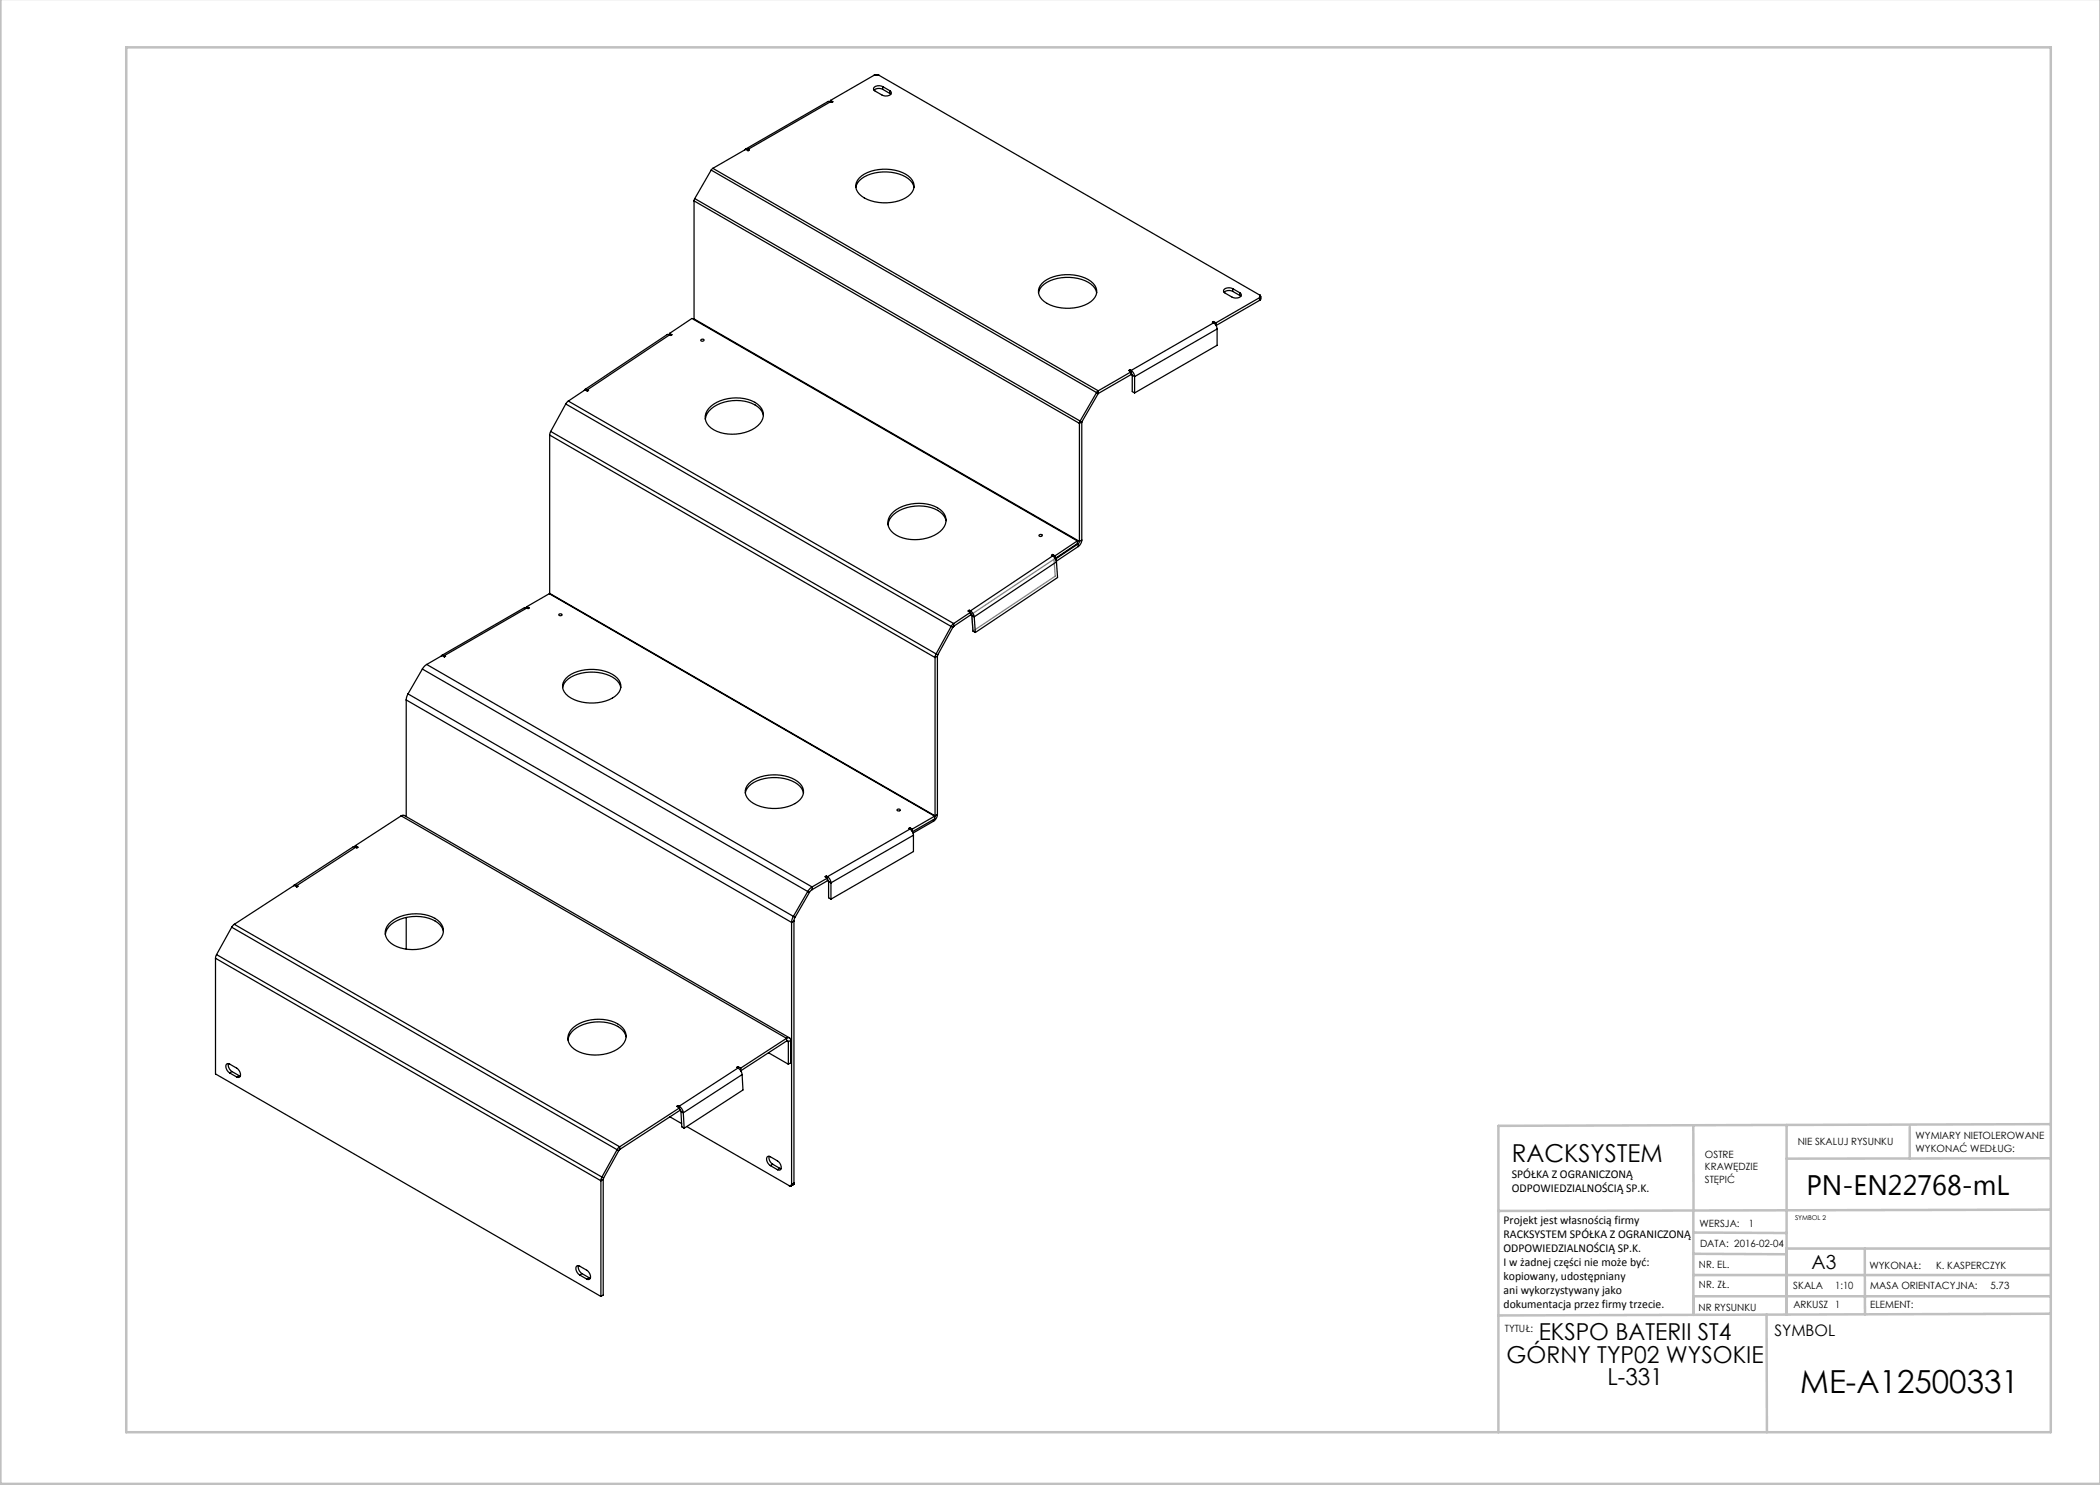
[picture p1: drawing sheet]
<svg xmlns="http://www.w3.org/2000/svg" width="420mm" height="297mm" viewBox="0 0 420 297" stroke-linecap="round" stroke-linejoin="round" font-family="sans-serif">
<g fill="none" stroke="#c0c0c0" stroke-width=".5">
<path d="M.1 -.1v296.9h419.9M25.2 9.5h385v276.9h-385zM338.7 225.2v16.9M357.3 225v37.9M382 225.4v6.3M410.1 224.8l-110.4 .4v61.2M410.1 231.7h-52.8M338.7 259.3h71.5M338.7 255h71.5M338.7 250.8l18.6 .1M338.7 246.5l18.6 .1M338.7 242.1v20.9"/>
<path d="M373 249.7v13.2M410.1 241.9l-110.4 .3M410.2 249.7h-52.9v13.2M353.3 262.9l.1 23.5M410.2 262.7l-110.5 .4"/>
</g>
<path d="M194.4 122.8l16.4-11 .2 3.4-16.4 11z" fill="none" stroke="#808080" stroke-width=".25"/>
<g fill="none" stroke="#000" stroke-width=".25">
<path d="M174.8 15l-8.7 5.1M174.8 15h.1M174.9 15h-.1M174.9 15h.1M175 15h-.1M175.1 15h-.1M175.1 14.9v.1M175.2 14.9h-.1M175.2 14.9h.1M175.3 14.9h-.1M175.3 14.9h.1M175.4 14.9h.1"/>
<path d="M175.5 14.9h.1M175.5 14.9v.1M175.5 15h.1M175.6 15h.1M175.7 15h.1M175.8 15h.1M175.8 15l76.1 44M176.5 17.3l-.3-.1a1.11 1.11 0 0 0-1.5 .6l.3 .4a3 3 0 0 0 2.5 1 .65 .65 0 0 0 .7-.9l-.2-.2M176.5 17.9l-.3-.2a1.54 1.54 0 0 0-1.4 .3M176.5 17.3l1.5 .8M176.5 17.3v.6M176.5 17.9l1.5 .8"/>
<path d="M178 18.1v.6M178 18.7l.2 .2M138.9 39.7l-.1 .5M138.9 39.7l77.5 44.7M142.2 34l77.4 44.7M142.2 34l-3.3 5.7M142.6 33.7l-.4 .3M142.6 33.7l77 44.5M149.6 29.9l-.4-.1-.2 .2M149.6 30.1l-.5-.2-6.5 3.8M149.6 29.9l.2 .1-.2 .1M149.6 29.9v.2"/>
<path d="M166.1 20.4l-.5-.1-16.5 9.5M166.1 20.1l.5 .3-.3 .1-.2-.1M166.1 20.4l-16.5 9.5M166.1 20.1v.3M171.2 37.5a4.3 4.3 0 0 1 3.7-2.9 8.2 8.2 0 0 1 7.2 1.5l.4 .5 .3 .9M171.9 35.6a8.3 8.3 0 0 1 10.2 0 2.28 2.28 0 0 1-.4 3.6 8.5 8.5 0 0 1-9.8-.4 2.19 2.19 0 0 1 0-3.2zM138.8 40.2l77.1 44.5M138.8 40.2v23.6M207.7 58.6a4.3 4.3 0 0 1 3.8-2.9 8.2 8.2 0 0 1 7.1 1.5l.4 .5 .3 .9M208.4 56.7a8.3 8.3 0 0 1 10.2 0 2.28 2.28 0 0 1-.4 3.6 8.5 8.5 0 0 1-9.8-.4 2.18 2.18 0 0 1 0-3.2zM246.5 57.7l-.3-.1a1.11 1.11 0 0 0-1.5 .6l.3 .4a3 3 0 0 0 2.5 1 .65 .65 0 0 0 .7-.9l-.2-.1M246.5 58.3l-.3-.1a1.54 1.54 0 0 0-1.4 .2"/>
<path d="M246.5 57.7l1.5 .9M246.5 57.7v.6M246.5 58.3l1.5 .8M248 58.6v.5M248 59.1l.2 .2M251.9 59h.1M251.9 59.5l-8.7 5.1M251.9 59.5v.6M251.9 59.5h.1M252 59.5h.1M252 59.5l-.1 .6M252 59v.1"/>
<path d="M252 59.1h.1M252 59.4v.1M252 59.4v.6M252 60h.1M252.1 59.4h-.1M252.1 60h-.1M252.1 59.1h.1M252.1 59.4h.1M252.1 59.1v.1M252.1 59.4l-.1 .6M252.1 59.9h.1M252.1 59.2h.1"/>
<path d="M252.1 59.3v.1M252.1 59.3h.1M252.1 59.8v.1M252.1 59.2v.1M252.1 59.8h.1M252.1 59.3v.6M117.5 78l-.4-.1-.2 .2M117.5 78l.2 .1-.2 .2M117.5 78v.2M117.5 78.3l-.5-.3-3.3 2.2M133.9 66.7l4.5-3 77.1 44.5M133.9 66.7l.5 .2-.2 .2-.3-.1"/>
<path d="M133.9 66.7v.3M133.9 67l-.5-.1-16.4 11M133.9 67l-16.4 11M138.8 63.8v.1M138.8 63.8l77.1 44.5M140.2 68a.29 .29 0 0 1 .3-.2 .29 .29 0 0 1 .2 .4h-.5zM219.6 78.7h.1M219.6 78.7l-3.2 5.7M219.6 78.2l-.3 .3-3.3 5.7-.1 .5M219.6 78.2v.5M226 74l-.3 .1 .5 .3-6.6 3.8M226 74l.2 .1"/>
<path d="M226 74v.2M226.2 74.1a1.56 1.56 0 0 1 .7 1.2M226.2 74.6l.3 .4M226.2 74.1v.8l-6.6 3.8M226.5 75l.4 .3M226.5 75v3.3l.4 .3M226.9 75.3v3.3M242.7 64.6a1.56 1.56 0 0 1 .7 1.2M242.7 64.3l.5 .3M242.7 64.3l-.2 .1 .2 .2M242.7 64.6l-16.5 9.5M242.7 64.3v.3"/>
<path d="M243.2 64.6v.5M243.4 65.8l-16.5 9.5M243.4 65.8v3.3l-16.5 9.5M251.9 60.1l-8.7 5M251.9 60.1h.1M252 60.1h-.1M109.9 87l77.1 44.5M109.9 87v31.7M110.1 86.3l-.2 .7M110.1 86.3l77.1 44.5M113.2 80.8l77 44.5M113.2 80.8l-3.1 5.5"/>
<path d="M113.7 80.2l-.5 .6M113.7 80.2l77 44.5M142.2 81.2a8.2 8.2 0 0 1 9.3-.4 2.61 2.61 0 0 1 0 4.4 8.2 8.2 0 0 1-9.3 .4 2.61 2.61 0 0 1 0-4.4zM152.7 83.1a4.2 4.2 0 0 0-3.8-2.9 8 8 0 0 0-7.1 2 2.74 2.74 0 0 0-.7 1.7M215.9 84.7v23.6M216.4 84.4h.1M216.4 84.4l-.5 .3M216.4 84.4v23.6M109.9 118.7v.1M109.9 118.7l77.1 44.5M178.7 102.3a8.2 8.2 0 0 1 9.3-.4 2.61 2.61 0 0 1 .1 4.4 8.2 8.2 0 0 1-9.4 .4 2.61 2.61 0 0 1 0-4.4zM189.2 104.2a4.2 4.2 0 0 0-3.7-2.9 8 8 0 0 0-7.2 2 2.73 2.73 0 0 0-.7 1.7"/>
<path d="M207.8 107a.29 .29 0 0 1 .4-.1 .29 .29 0 0 1 .2 .3l-.4 .1zM210.5 110.9l.5 .3M210.5 110.9l-.2 .2 .2 .1M210.5 110.9l.1 .3M210.5 111.2a1.69 1.69 0 0 1 .8 1.2M210.5 111.2l-16.4 11M211 111.2v.5M211.2 111.7l.1 .5M211.3 112.4l-16.5 11M211.3 112.4l.2 3.1-16.4 11M215.5 108.2l-4.5 3M215.5 108.2v.5"/>
<path d="M215.5 108.7l-4.4 2.9 .1 .1M215.5 108.7l.1 .1M215.6 108.8l-4.4 2.9M215.6 108.8v.5M215.6 109.3l-4.3 2.9M215.9 108.3l-.3 .5M216.4 108a1.73 1.73 0 0 1-.8 1.3M216.4 108l-.5 .3M81.2 140l77.1 44.5M81.2 140v23.3M81.6 138.8l-.4 1.2M81.6 138.8l77.4 44.7"/>
<path d="M84.5 133.8l77.4 44.7M84.5 133.8l-2.9 5M85.3 132.9l-.8 .9M85.3 132.9l77.1 44.5M88.9 131.1l-.4-.1-.3 .2M88.9 131.4l-.5-.3-3.1 1.8M88.9 131.1l.2 .2-.2 .1M88.9 131.1v.3M105.4 121.6l-.5-.1-16.5 9.6M105.4 121.3l4.5-2.6 77 44.5M105.4 121.3l.5 .3-.3 .1-.2-.1M105.4 121.6l-16.5 9.5"/>
<path d="M105.4 121.3v.3M111.8 122.9a.29 .29 0 0 1 .3-.2 .29 .29 0 0 1 .2 .4h-.3zM112.5 137.5a4.3 4.3 0 0 1 3.8-2.9 8.2 8.2 0 0 1 7.2 1.6l.3 .4 .4 .9M113.2 135.6a8.3 8.3 0 0 1 10.3 0 2.28 2.28 0 0 1-.5 3.7 8.5 8.5 0 0 1-9.8-.4 2.19 2.19 0 0 1 0-3.3zM187 131.5v31.7M187.2 130.8l-.2 .7M187.2 130.8l.4 .2M187.5 131.2l-.5 .3M187.5 131.2v31.7M187.6 131l-.1 .2M190.2 125.3l.4 .2M190.2 125.3l-3 5.5"/>
<path d="M190.6 125.5l-3 5.5M190.7 124.7l-.5 .6M190.7 124.7l.1 .5M190.8 125.2l-.2 .3M193.8 122l-.2 .2 .5 .3-3.4 2.2M193.8 122l.3 .2M193.8 122l.1 .3M194.1 122.2a1.68 1.68 0 0 1 .7 1.2M194.1 122.2v.8l-3.3 2.2M194.1 122.7h.1M194.1 122.7l.3 .4M194.4 123.1l.4 .3"/>
<path d="M194.4 123.1l.2 3.1 .5 .3M194.8 123.4l.3 3.1M149.1 158.6a4.3 4.3 0 0 1 3.7-2.9 8.2 8.2 0 0 1 7.2 1.6l.3 .4 .4 .9M149.8 156.7a8.3 8.3 0 0 1 10.2 0 2.28 2.28 0 0 1-.5 3.7 8.5 8.5 0 0 1-9.7-.5 2.19 2.19 0 0 1 0-3.2zM58.8 177.1l.6 .3 .2-.2-.2-.1M59.4 177.1l-.5-.1-.2 .2M59.4 177.1v.3M71.1 169.1l.5 .3-.2 .2-.3-.1M71.1 169.1v.3M71.1 169.5l-.5-.1-23.7 15.5M71.1 169.5l-11.7 7.6M80.2 163.2l.6-.1 77.1 44.5"/>
<path d="M80.2 163.2l-9.1 5.9M80.2 163.2l77.1 44.5M161.9 178.5l-2.9 5M162.4 177.4l-.8 .8-2.9 5.1-.4 1.2M162.4 177.9l-.5 .6M162.4 177.4v.5M165.2 175.2l-.2 .1 .5 .3-3.1 1.8M165.2 175.2l.3 .1M165.2 175.2v.3M165.5 175.3a1.56 1.56 0 0 1 .7 1.3M165.5 175.9l.2 .4M165.5 175.3v.9l-3.1 1.7"/>
<path d="M165.7 176.3l.5 .3M165.7 176.3v3.3l.5 .2M166.2 176.6v3.2M179.4 161.9a.29 .29 0 0 1 .4-.1 .29 .29 0 0 1 .2 .3h-.5zM182 165.8a1.56 1.56 0 0 1 .7 1.2M182 165.5l.5 .3M182 165.5l-.3 .2 .3 .1M182 165.8l-16.5 9.5M182 165.5v.3M182.5 165.8v.5M182.7 167l-16.5 9.6M182.7 167v3.3l-16.5 9.5"/>
<path d="M186.7 164.2l-4.1 2.4M186.7 163.9v.3M186.9 163.2l-4.4 2.6M186.9 163.2v.6l-4.4 2.5M187 163.2l-.1 .3M187.5 162.9a1.72 1.72 0 0 1-.8 1.3M187.5 162.9l-.5 .3M43.1 191.7v23.1l77.1 44.5M43.1 191.7l77.1 44.4M43.3 190.9l-.2 .8M43.3 190.9l77.1 44.5M46.3 185.4l77.1 44.5"/>
<path d="M46.3 185.4l-3 5.5M46.9 184.9l-.6 .5M46.9 184.9l77 44.5M77.7 184.8a8.1 8.1 0 0 1 9.8-.8 2.55 2.55 0 0 1 0 4.3 8.3 8.3 0 0 1-9.3 .3 2.48 2.48 0 0 1-.5-3.8zM81.2 183.5v6.3M88.7 186.3a4.2 4.2 0 0 0-3.8-2.9 8 8 0 0 0-7.1 1.9l-.6 1-.1 .6M158.3 184.5v52.4M158.8 184.2l-.5 .3M158.8 184.2v52.4M159 183.5l-.2 .7M45.7 212.7l-.1 .1a1.62 1.62 0 0 0 .8 1.5M45.9 214.6l-.2-.2a1.11 1.11 0 0 1-.3-1.7l.5 .1a3 3 0 0 1 2.1 1.7 .65 .65 0 0 1-.4 1l-.3-.1"/>
<path d="M45.9 214.6l1.4 .8M46.4 214.3l-.5 .3M46.4 214.3l1.4 .8M47.8 215.1l-.5 .3M47.8 215.1l.3 .1M114.3 205.9a8.1 8.1 0 0 1 9.8-.8 2.55 2.55 0 0 1 0 4.3 8.3 8.3 0 0 1-9.4 .3 2.48 2.48 0 0 1-.4-3.8zM125.2 207.4a4.2 4.2 0 0 0-3.7-2.9 8 8 0 0 0-7.2 1.9l-.6 1-.1 .6M147.6 213.3l.5 .3M147.6 213.3l-.2 .2 .2 .1M147.6 213.3v.3M147.6 213.6a1.83 1.83 0 0 1 .8 1.3M147.6 213.6l-11.8 7.6"/>
<path d="M148.1 214.1l.1 .1M148.1 213.6l.1 .6M148.4 214.9l-11.7 7.7M148.4 214.9l.2 3.1-11.8 7.6M153.7 210.6l4 2.2M157.3 207.7a.48 .48 0 0 1 .6-.1 .48 .48 0 0 1 .2 .5M157.3 207.7l-9.2 5.9M157.3 207.7v.5M157.3 208.2h.3l.1 .2M157.3 208.2l-9.1 6M157.4 208.2l.3 .2M157.7 208.4v4.4"/>
<path d="M158.1 208.1l-.4 .3M158.1 208.1v4.5l-.4 .2M120.2 236.1v23.2M120.4 235.4l-.2 .7M120.4 235.4l.3 .2M120.6 235.9v23.1l-.4 .3M120.6 235.9l-.4 .2M120.7 235.6l-.1 .3M123.4 229.9l-3 5.5M123.4 229.9l.4 .2M123.8 230.1l-3.1 5.5M123.9 229.4l-.5 .5"/>
<path d="M123.9 229.4l.1 .5M124 229.9l-.2 .2M134 223.4l2.3 1.3M135.6 221.1l-.2 .2 .5 .3M135.6 221.1l.2 .1M135.6 221.1v.3M135.8 221.2a1.83 1.83 0 0 1 .9 1.4M135.8 221.2v.3M135.9 221.6l-12 7.8M135.9 221.6v.5l-11.9 7.8M135.9 221.8l.3 .5M136.2 222.3l.5 .3"/>
<path d="M136.2 222.3l.2 3.1 .4 .2M136.7 222.6l.1 3M137.4 225.3l20.4 11.8M153.8 231.3v.1a1.62 1.62 0 0 0 .7 1.5M154.1 233.1l-.3-.2a1.11 1.11 0 0 1-.2-1.6l.5 .1a3 3 0 0 1 2.1 1.6 .65 .65 0 0 1-.5 1l-.2-.1M154.1 233.1l1.4 .8M154.5 232.9l-.4 .2M154.5 232.9l1.5 .8M156 233.7l-.5 .2M156 233.7l.2 .1M157.8 237.1h.1M157.9 237.1v.1"/>
<path d="M157.9 237.2h.1M158 237.2h.1M158.1 237.2h.1M158.2 237.2h-.1M158.2 237.2h.1M158.2 237.1v.1M158.2 237.1h.1M158.3 237.1h.1M158.3 237v.1M158.3 237h.1M158.3 236.9v.1M158.3 236.9h.1"/>
<path d="M158.7 236.9h-.1M158.7 236.9h.1M158.7 236.8l-.5 .4M158.7 236.8v.1M158.7 236.8h.1M158.7 236.8l-.5 .3M158.8 236.8l-.5 .3M158.8 236.8h-.1M158.8 236.8l-.5 .2M158.8 236.8h.1M158.8 236.7v.1M158.8 236.7l-.5 .3"/>
<path d="M158.8 236.7h.1M158.8 236.7l-.5 .2M158.8 236.6v.1M158.8 236.6l-.5 .3M158.8 236.6h.1M115.7 253.1l-.1 .2a1.62 1.62 0 0 0 .8 1.4M115.9 255l-.2-.2a1.11 1.11 0 0 1-.3-1.7l.5 .1a3 3 0 0 1 2.1 1.7 .65 .65 0 0 1-.4 1l-.3-.1M115.9 255l1.4 .8M116.4 254.7l-.5 .3M116.4 254.7l1.4 .8M117.8 255.5l-.5 .3M117.8 255.5l.3 .1"/>
</g>
<text font-size="6.3" x="360" y="278.5">ME-A12500331</text>
<text font-size="5.6" x="361.3" y="239.1">PN-EN22768-mL</text>
<text font-size="4.9" x="302.4" y="232.4">RACKSYSTEM</text>
<g font-size="4.7">
<text x="307.7" y="268.1">EKSPO BATERII ST4</text>
<text x="301.3" y="272.6">GÓRNY TYP02 WYSOKIE</text>
<text x="321.5" y="277.1">L-331</text>
</g>
<text font-size="3.9" x="362.3" y="253.8">A3</text>
<text font-size="3.2" x="354.9" y="267.2">SYMBOL</text>
<g font-size="2.4">
<text x="302.4" y="235.6">SPÓŁKA Z OGRANICZONĄ</text>
<text x="302.4" y="238.4">ODPOWIEDZIALNOŚCIĄ SP.K.</text>
<text x="300.7" y="244.7">Projekt jest własnością firmy</text>
<text x="300.7" y="247.5">RACKSYSTEM SPÓŁKA Z OGRANICZONĄ</text>
<text x="300.7" y="250.3">ODPOWIEDZIALNOŚCIĄ SP.K.</text>
<text x="300.7" y="253.1">I w żadnej części nie może być:</text>
<text x="300.7" y="256">kopiowany, udostępniany</text>
<text x="300.7" y="258.8">ani wykorzystywany jako</text>
<text x="300.7" y="261.6">dokumentacja przez firmy trzecie.</text>
</g>
<g font-size="2">
<text x="383.1" y="227.9">WYMIARY NIETOLEROWANE</text>
<text x="341" y="231.6">OSTRE</text>
<text x="359.5" y="228.9">NIE SKALUJ RYSUNKU</text>
<text x="383.1" y="230.4">WYKONAĆ WEDŁUG:</text>
<text x="341" y="234.1">KRAWĘDZIE</text>
<text x="341" y="236.6">STĘPIĆ</text>
<text x="339.9" y="245.4">WERSJA:</text>
<text x="349.8" y="245.4">1</text>
<text x="340" y="249.4">DATA: 2016-02-04</text>
<text x="339.8" y="257.6">NR. ZŁ.</text>
<text x="339.8" y="253.5">NR. EL.</text>
<text x="358.7" y="257.7">SKALA</text>
<text x="367" y="257.7">1:10</text>
<text x="373.9" y="253.8">WYKONAŁ:</text>
<text x="374.1" y="257.7">MASA ORIENTACYJNA:</text>
<text x="387.2" y="253.8">K. KASPERCZYK</text>
<text x="398.1" y="257.7">5.73</text>
<text x="339.7" y="262.3">NR RYSUNKU</text>
<text x="358.7" y="261.7">ARKUSZ 1</text>
<text x="374.1" y="261.7">ELEMENT:</text>
<text x="301" y="266.4">TYTUŁ:</text>
</g>
<text font-size="1.3" x="359" y="244">SYMBOL 2</text>
</svg>
